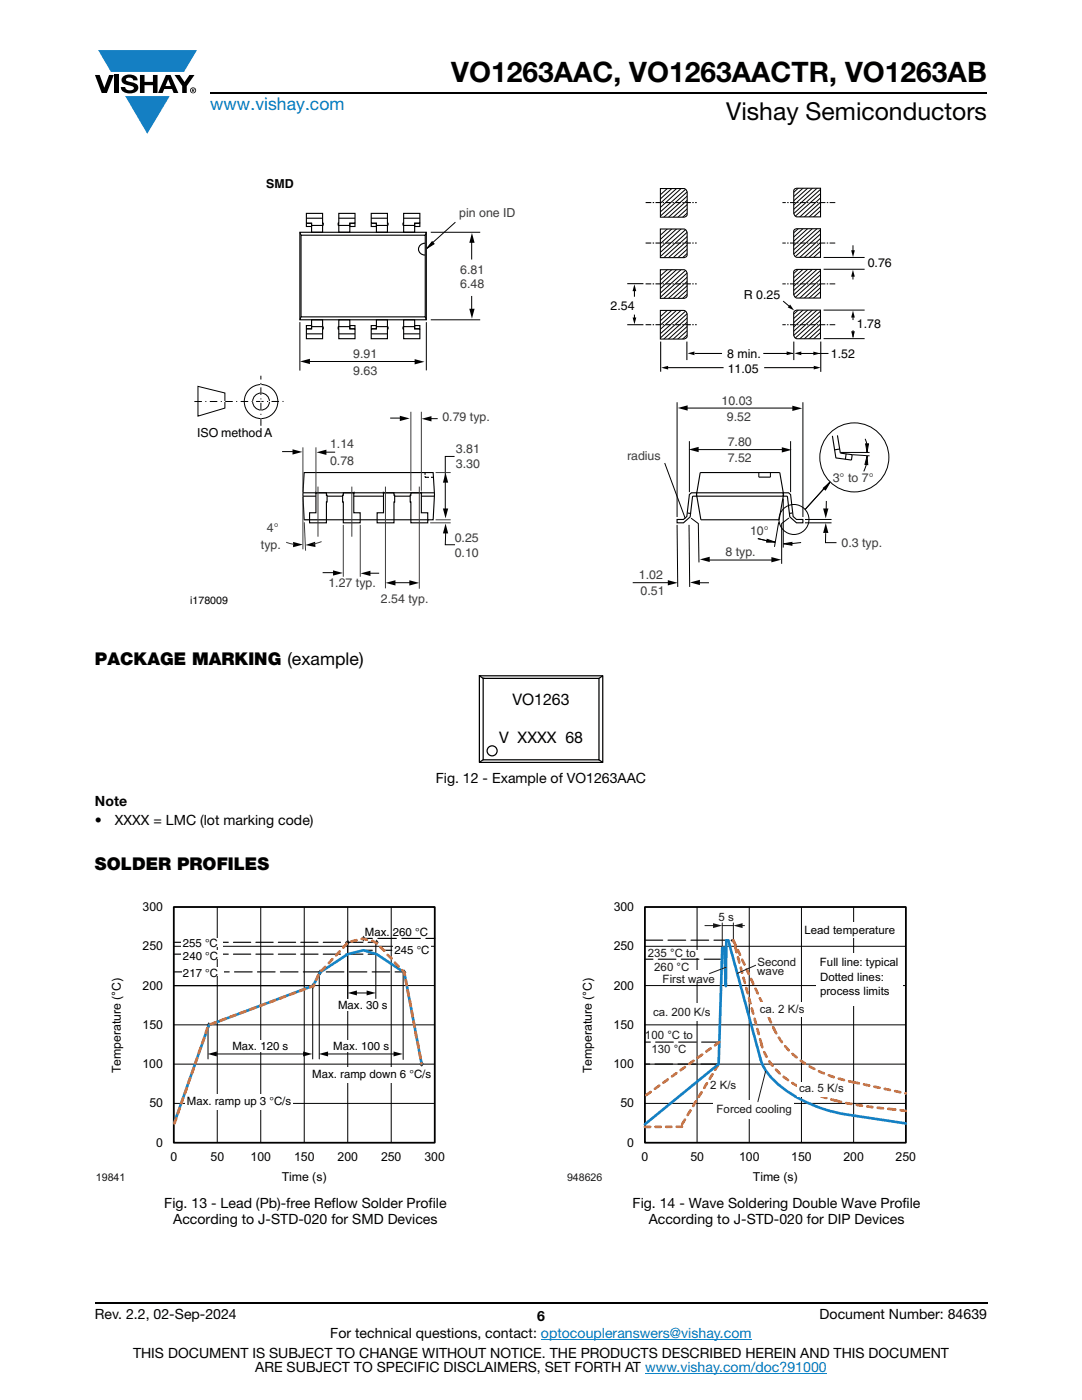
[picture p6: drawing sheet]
<svg xmlns="http://www.w3.org/2000/svg" width="216mm" height="279mm" viewBox="0 0 216 279" stroke-linecap="round" stroke-linejoin="round" font-family="sans-serif">
<g fill="#147fc3">
<path d="M19.6 10h19.7l-2.6 4.3h-1.1h-13.5z"/>
<path d="M25 19.2h8.9l-4.5 7.5z"/>
</g>
<g fill="#000">
<path d="M18.9 15h1l.9 2.5 1-2.5h.9l-1.4 3.6h-1zM22.9 15h.9v3.6h-.9zM24.6 15.3a2.1 2.1 0 0 1 2.8 .3l.1 .4h-.9a.79 .79 0 0 0-.7-.5 .79 .79 0 0 0-.8 .4l.3 .3 1 .2a1.08 1.08 0 0 1 1.2 1 1.08 1.08 0 0 1-1.1 1.2 1.73 1.73 0 0 1-2.4-1.2h.9a.96 .96 0 0 0 .8 .6 .96 .96 0 0 0 .9-.4 1.31 1.31 0 0 0-1.2-.6 1.03 1.03 0 0 1-1.1-.6 1.03 1.03 0 0 1 .2-1.1zM27.9 15h.9v1.3h1.7v-1.3h.9v3.6h-.9v-1.6h-1.7v1.6h-.9zM34.8 15h1.1l.9 1.4 1-1.4h1l-1.5 2.2v1.4h-.9v-1.4zM94.2 46.5l.5 2h-1.1zM59.9 72.1l1.9-.5v1.1zM82.7 71.7l2 .5-2 .5zM93.6 61.6h1.1l-.5 2zM58.4 89.7l1.9 .5-1.9 .5zM63.2 90.3l1.9-.6v1.1zM79.8 83l2 .5-2 .5z"/>
<path d="M84.1 83.6l2-.6v1.1zM88.9 94.4l.5 1.9h-1zM135.2 81.4l2-.5v1.1zM137.4 89.7l2-.5v1zM156 89.3l2 .5-2 .5zM158.1 81l2 .5-2 .5zM58.5 108.2l1.9 .5-1.9 .5zM60.9 108.8l2-.7v1.1zM66.5 113.8l1.9 .6-1.9 .5zM71.9 114.4l2-.5v1.1zM81.7 115.8l1.9 .5-1.9 .6zM88.4 101.5h1l-.5 2z"/>
<path d="M88.9 104.5l.5 2h-1zM164.8 104.4l.5 2h-1.1zM164.2 101.5h1.1l-.5 2z"/>
<path d="M33.6 15.9l.5 1.3h-1.1zM33.1 15l-1.6 3.6h1l.3-.8h1.5l.3 .8h1l-1.6-3.6z"/>
<path d="M38.4 17.8h.2v.2h-.2zM38.3 17.7v.7h.1v-.3l.4 .3-.2-.3 .2-.2-.1-.2z"/>
<path d="M38.1 18a.46 .46 0 0 1 .9 0 .46 .46 0 0 1-.9 0zM37.9 18a.6 .6 0 0 0 1.2 0 .6 .6 0 0 0-1.2 0z"/>
</g>
<path d="M42 18.6h155M18.9 260h178.1" fill="none" stroke="#000" stroke-width=".36"/>
<path d="M107.9 267.3h42.1M128.7 274h36.3" fill="none" stroke="#007ec4" stroke-width=".2"/>
<g fill="none" stroke="#000" stroke-width=".2">
<path d="M94.1 47.1v4.7M94.1 59.1v3.3M61.1 72.1h22.2M56.3 90.1h2.1M64.7 90.2h2.2M77.9 83.4h2.1M85.2 83.6h2.1M90.7 91.1h-1.8v11.1M136.5 81.4h22.2M138.7 89.7h17.3M164.9 100l-.1 2.5M64.4 114.3h2.1"/>
<path d="M73.5 114.4h2.2M88.9 105.8v2.9h1.9M164.8 106.4l-.1 1.9h2.2"/>
</g>
<path d="M62.9 98.4h.1M70.6 98.4h.1M76.4 98.4h.1M84.1 98.4h.1" fill="none" stroke="#000" stroke-width=".5"/>
<path d="M59.8 46.4h25.3v17.4h-25.3zM59.8 46.4l.3 .5M61.1 42.6h3.3v2h.1v.3h-.1v1.5h-2.2v-1.8h-1.1zM67.6 42.6h3.2v2h-1v1.8h-2.2v-1.5h-.1v-.3h.1zM74.1 42.6h3.2v2h.1v.3h-.1v1.5h-2.2v-1.8h-1zM80.5 42.6h3.3v2h-1.1v1.8h-2.2v-1.5h-.1v-.3h.1zM85.1 46.4l-.3 .5M61.1 65.6v2h3.3v-2h.1v-.3h-.1v-1.5h-2.2v1.8h-1.1M70.8 65.6v2h-3.2v-2h-.1v-.3h.1v-1.5h2.2v1.8h1M74.1 65.6v2h3.2v-2h.1v-.3h-.1v-1.5h-2.2v1.8h-1M83.8 65.6v2h-3.3v-2h-.1v-.3h.1v-1.5h2.2v1.8h1.1" fill="none" stroke="#000" stroke-width=".22"/>
<path d="M63 98.3h2.1v.5h.2v1.4h-.2v4.1h-3.3v-2h1.2z" fill="#fff"/>
<path d="M63 98.3h2.1v.5h.2v1.4h-.2v4.1h-3.3v-2h1.2z" fill="none" stroke="#000" stroke-width=".22"/>
<path d="M68.5 98.3h2.1v4h1.3v2h-3.4v-4.1h-.1z" fill="#fff"/>
<path d="M68.5 98.3h2.1v4h1.3v2h-3.4v-4.1h-.1z" fill="none" stroke="#000" stroke-width=".22"/>
<path d="M76.5 98.3h2.1v.5h.2v1.4h-.2v4.1h-3.3v-2h1.2z" fill="#fff"/>
<path d="M76.5 98.3h2.1v.5h.2v1.4h-.2v4.1h-3.3v-2h1.2z" fill="none" stroke="#000" stroke-width=".22"/>
<path d="M82 98.3h2.1v4h1.3v2h-3.4v-4.1h-.1z" fill="#fff"/>
<g fill="none" stroke="#000" stroke-width=".22">
<path d="M60.1 46.9h24.8v16.3h-24.8zM61.1 44.6h1.1v.6h-1.1zM61.1 43.6h3.3M62.2 45h2.2M67.6 45h2.2M67.6 43.6h3.2M69.8 44.6h1v.6h-1zM74.1 44.6h1v.6h-1zM74.1 43.6h3.2M75.1 45h2.2M80.5 45h2.2M80.5 43.6h3.3"/>
<path d="M82.7 44.6h1.1v.6h-1.1zM84.8 48.5a1.18 1.18 0 0 0-1.3 1.2 1.18 1.18 0 0 0 1.3 1.2M86.2 48.3l.4 .4-1.4 .8zM60.1 63.2l-.3 .6M61.1 65h1.1v.6h-1.1zM61.1 66.6h3.3M62.2 65.2h2.2M67.6 65.2h2.2M67.6 66.6h3.2M69.8 65h1v.6h-1zM74.1 65h1v.6h-1zM74.1 66.6h3.2"/>
<path d="M75.1 65.2h2.2M80.5 65.2h2.2M80.5 66.6h3.3M82.7 65h1.1v.6h-1.1zM84.8 63.2l.3 .6M60.5 99h2.5M60.5 98.3h26.2M65.3 99h3.1M70.6 99h5.9M78.7 99h3.1M82 98.3h2.1v4h1.3v2h-3.4v-4.1h-.1zM84.1 99h2.6"/>
<path d="M139 98.3h17.3v.7h-17.3zM139 98.3h-1l-.4 .4-.6 4.4-.6 .6h-1.3v.6h1.3l1.3-1.1 .5-4.1 .8-.1M151.4 95.2h2.3M156.3 98.3h1.1l.4 .4 .5 4.4 .6 .6h1.3v.6h-1.3l-1.3-1.1-.5-4.1-.8-.1M60.7 103.7l-.3-5 .3-4.4h25.7l.3 4.4-.3 5h-1M65.1 103.7h20.5M137.2 102.4l.7 .1M139.9 103.7h15.6M155.5 103.7l.9-5-.8-4.4h-15.9l-.7 4.4 .9 5M158.1 102.4h-.6"/>
</g>
<path d="M60.7 103.7h4.4" fill="none" stroke="#000" stroke-width=".24"/>
<path d="M84.8 95.3h.8M84.8 95v.3M84.8 94.3v.5M86.5 95.3h-.5" fill="none" stroke="#000" stroke-width=".22" stroke-dasharray="8 4" stroke-linecap="butt"/>
<path d="M139 99h.1M139 98.4h.1" fill="none" stroke="#000" stroke-width=".5"/>
<g fill="none" stroke="#000" stroke-width=".2">
<path d="M86.1 46.4h9.6M90.8 44.4l-4.9 4.5M59.8 64.4v9.5M85.1 64.4v9.4M86.1 63.8h9.6M132.7 92.5l4 10.9M135.1 80.4v22.7M137.6 88.1v10M151.4 94.3v.9M153.7 94.3v.9M156.3 99.6v9.6M157.8 88.1v10"/>
<path d="M160.2 80.4v22.7M167.9 90.3h5.5M170.2 90.8l3.2 .2M172.6 87.6l.4 1.3M172.9 92.7l-.5 1.4M78.3 116.3h4M126.3 116.3h7.5M135.1 104.8l.1 12.2M137.5 104.8l.1 12.2M137.9 103.4l1.4 1.1 .2 7.7M139.3 116.3h2.2M141.5 111.8h13.2"/>
<path d="M155.4 104.3l-.8 4.7M157.4 103.4l-1.4 1.1v8M160.7 104.3h5.1M160.7 103.7h5.1"/>
<circle cx="170.5" cy="91.3" r="6.9"/>
<circle cx="158.4" cy="103.7" r="2.99"/>
</g>
<g fill="none" stroke="#3e3b3c" stroke-width=".2">
<path d="M60.4 89.4v8.7M60.4 99.3v10.2M63 89.4v8.8M76.9 97.1v20.3M82 82.3v15.5M83.7 97.1v20.4M84.1 82.3v15.5M87 94.3h2.8M57.1 108.2l1.5 .4M60.7 104.3l.3 5.5M64.2 108.1l-1.7 .5M68.5 104.8v10.2"/>
<path d="M71.9 104.8v10.2M85.9 104.3h3.9M87 103.7h2.8"/>
</g>
<path d="M63.5 107.1v-10M70.2 107.1v-10" fill="none" stroke="#3e3b3c" stroke-width=".2" stroke-dasharray="39.9 8 8 8" stroke-linecap="butt"/>
<path d="M86.2 48.3l.4 .4-1.4 .8zM76.9 116.3l2-.5v1.1zM133.3 115.8l1.9 .5-1.9 .5zM137.7 116.2l2-.5v1.1zM139.6 111.6l2-.5v1.1zM153.9 111.2l2 .5-2 .5z" fill="#000"/>
<path d="M92.9 52.9h5.9v4.9h-5.9z" fill="#fff"/>
<path d="M164.3 97.4l1.3-1.1-.9 1.5zM173 91l.2 1.7h-.6zM172.7 88.6h.6l-.3 1.7zM153.1 107.6l1.6 .6h-1.7zM151.2 107.5l2 .5zM156.3 108.5l1.7-.3v.6zM165.6 96.2l-5 5.5z" fill="#000"/>
<path d="M164.3 97.4l1.3-1.1-.9 1.5zM165.6 96.2l-5 5.5M172.7 88.6h.6l-.3 1.7zM173 91l.2 1.7h-.6zM151.2 107.5l2 .5M153.1 107.6l1.6 .6h-1.7zM156.3 108.5l1.7-.3v.6zM159.9 108.3l-2.1 .2" fill="none" stroke="#000" stroke-width=".2"/>
<path d="M166.1 87l.7 4.4M167.1 86.9l.6 3.5 2.3 .3-.1 1.1-3.2-.4M167.6 89.6l-1.1 .2M168.8 90.6l-.1 1" fill="none" stroke="#000" stroke-width=".22"/>
<path d="M39.5 77.1l5.4 1.3v3l-5.4 1.6z" fill="#fff"/>
<path d="M39.5 77.1l5.4 1.3v3l-5.4 1.6z" fill="none" stroke="#000" stroke-width=".2"/>
<circle cx="52.1" cy="80.1" r="3.4" fill="#fff"/>
<circle cx="52.1" cy="80.1" r="3.4" fill="none" stroke="#000" stroke-width=".2"/>
<circle cx="52.1" cy="80.1" r="1.69" fill="#fff"/>
<circle cx="52.1" cy="80.1" r="1.69" fill="none" stroke="#000" stroke-width=".2"/>
<path d="M38.8 80.1h17.8z" fill="#fff"/>
<path d="M38.8 80.1h17.8" fill="none" stroke="#000" stroke-width=".2" stroke-dasharray="1.5 .7 .2 .7" stroke-linecap="butt"/>
<path d="M52.1 75v10z" fill="#fff"/>
<path d="M52.1 85v-10" fill="none" stroke="#000" stroke-width=".2" stroke-dasharray="1.5 .7 .2 .7" stroke-linecap="butt"/>
<g fill="none" stroke="#000" stroke-width=".2">
<path d="M133.2 45.6l-1.5 1.4M133.2 53.8l-1.5 1.3M134.1 53.8l-2.4 2.1M134.1 45.6l-2.4 2.2M135 53.8l-3.3 3M135 45.6l-3.3 3.1M135.9 53.8l-4.2 3.8M135.9 45.6l-4.2 3.9M137 53.8l-5.3 4.7M137 45.6l-5.3 4.8M137.2 50.6l-1.1 .9M137.2 49.7l-2 1.8"/>
<path d="M137.2 48.9l-2.9 2.6M137.2 48l-3.9 3.5M137.2 47.2l-4.8 4.3M137.2 46.3l-5.5 4.9M137.2 58.7l-1.1 .9M137.2 57.8l-2 1.8M137.2 57l-2.9 2.6M137.2 56.1l-3.9 3.5M137.2 55.3l-4.8 4.3M137.2 54.4l-5.5 5M159.3 53.7l-1 .9M159.3 45.6l-1 .9"/>
<path d="M160.3 53.7l-2 1.8M160.3 45.6l-2 1.7M161.2 53.7l-2.9 2.6M161.2 45.6l-2.9 2.6M162.2 53.7l-3.9 3.5M162.2 45.6l-3.9 3.4M163.1 53.7l-4.8 4.3M163.1 45.6l-4.8 4.3M163.8 50.1l-1.5 1.3M163.8 46.7l-5.3 4.7M163.8 47.5l-4.3 3.9M163.8 48.4l-3.4 3"/>
<path d="M163.8 49.2l-2.4 2.2M163.8 45.8l-5.5 4.9M163.8 58.2l-1.5 1.3M163.8 54.8l-5.3 4.7M163.8 55.7l-4.3 3.8M163.8 56.5l-3.4 3M163.8 57.4l-2.4 2.1M163.8 53.9l-5.5 5M133.2 61.9l-1.5 1.3M134.1 61.9l-2.4 2.2M135 61.9l-3.3 3M135.9 61.9l-4.2 3.9"/>
<path d="M137 61.9l-5.3 4.8M137.2 66.8l-1.1 .9M137.2 66l-2 1.7M137.2 65.1l-2.9 2.6M137.2 64.3l-3.9 3.4M137.2 63.4l-4.8 4.3M137.2 62.6l-5.5 4.9M159.3 61.8l-1 .9M160.3 61.8l-2 1.8M161.2 61.8l-2.9 2.6M162.2 61.8l-3.9 3.5M163.1 61.8l-4.8 4.3"/>
<path d="M163.8 66.3l-1.5 1.4M163.8 62.9l-5.3 4.8M163.8 63.8l-4.3 3.9M163.8 64.6l-3.4 3.1M163.8 65.5l-2.4 2.2M163.8 62.1l-5.5 4.9"/>
</g>
<path d="M125.2 56.6h3.2M126.6 57.9v5.9M131.8 45.7h3.5a1.62 1.62 0 0 1 1.7 .3l.1 .4v4.5l-.1 .3-.5 .2h-4.7zM131.8 53.8h3.5a1.62 1.62 0 0 1 1.7 .4l.1 .3v4.5l-.1 .3-.5 .2h-4.7zM158.5 45.9l.5-.3h4.7v5.8h-3.5a1.62 1.62 0 0 1-1.7-.4l-.1-.3zM158.5 54l.5-.2h4.7v5.7h-3.5a1.62 1.62 0 0 1-1.7-.4l-.1-.3zM125.2 64.8h3.2M131.8 62h3.5a1.62 1.62 0 0 1 1.7 .3l.1 .3v4.5l-.1 .3-.5 .3h-4.7zM158.5 62.1l.5-.2h4.7v5.7h-3.5a1.62 1.62 0 0 1-1.7-.3l-.1-.4v-4.5z" fill="none" stroke="#000" stroke-width=".21"/>
<path d="M128.8 56.7h10.2M128.8 48.5h10.2M128.8 64.8h10.2" fill="none" stroke="#000" stroke-width=".21" stroke-dasharray="1.1 .3 .3 .3" stroke-linecap="butt"/>
<path d="M166.7 48.5h-10.6M166.7 56.7h-10.6M166.7 64.8h-10.6" fill="none" stroke="#000" stroke-width=".2" stroke-dasharray="1.1 .3 .3 .3" stroke-linecap="butt"/>
<path d="M126.6 56.7l.4 1.4h-.8zM126.2 63.4h.8l-.4 1.3z" fill="#000"/>
<path d="M124.8 59.2h3.7v3.6h-3.7z" fill="#fff"/>
<path d="M156.3 60.1l1.3 1.1M164.3 67.6h8.2M164.3 61.9h8.2M170.2 62.9v4.4" fill="none" stroke="#000" stroke-width=".2"/>
<path d="M157.7 60.8l.8 1.2-1.3-.7zM169.8 66.1h.8l-.4 1.4zM170.2 62l.4 1.4h-.8z" fill="#000"/>
<path d="M168.5 63.9h3.8v2h-3.8z" fill="#fff"/>
<g fill="none" stroke="#000" stroke-width=".2">
<path d="M133.2 37.6l-1.5 1.3M134.1 37.6l-2.4 2.1M135.1 37.6l-3.4 3M136 37.6l-4.3 3.9M137 37.6l-5.3 4.7M137.2 39.9l-3.9 3.5M137.2 39.1l-4.8 4.3M137.2 38.2l-5.5 5M159.3 37.5l-1 .9M160.3 37.5l-2 1.8M161.2 37.5l-2.9 2.6M162.2 37.5l-3.9 3.5"/>
<path d="M163.1 37.5l-4.8 4.3M163.8 38.6l-5.3 4.7M163.8 39.5l-4.3 3.8M163.8 37.7l-5.5 5M137.2 42.5l-1 .9M137.2 41.6l-2 1.8M137.2 40.8l-2.9 2.6M163.8 42l-1.5 1.3M163.8 40.3l-3.4 3M163.8 41.2l-2.4 2.1M164.3 53.7h8.2M164.3 51.4h8.2"/>
<path d="M170.2 55v.8M170.2 49v1.2M159.1 70.5h6.2"/>
</g>
<path d="M169.8 49.9h.8l-.4 1.4zM170.2 53.8l.4 1.4h-.8zM131.9 73.4l1.4-.4v.7zM137.2 70.5l1.4-.4v.8zM157 70.1l1.3 .4-1.3 .4zM158.5 70.5l1.4-.4v.8zM162.3 70.2l1.4 .3-1.4 .4zM162.4 73l1.3 .4-1.3 .3z" fill="#000"/>
<path d="M131.8 37.6h3.5a1.62 1.62 0 0 1 1.7 .4l.1 .3v4.5l-.1 .3-.5 .2h-4.7zM158.5 37.8l.5-.2h4.7v5.7h-3.5a1.62 1.62 0 0 1-1.7-.4l-.1-.3zM131.8 68.2v6M133.1 73.4h30.1M137.1 68.2v3.7M138.6 70.5h19.6M158.4 68.2v3.7M163.8 68.2v6" fill="none" stroke="#000" stroke-width=".21"/>
<path d="M128.8 40.4h10.2" fill="none" stroke="#000" stroke-width=".21" stroke-dasharray="1.1 .3 .3 .3" stroke-linecap="butt"/>
<path d="M166.7 40.4h-10.6" fill="none" stroke="#000" stroke-width=".2" stroke-dasharray="1.1 .3 .3 .3" stroke-linecap="butt"/>
<g fill="#fff">
<path d="M143.8 69.6h8.5v1.5h-8.1z"/>
<path d="M144.4 72.7h8.1v1.6l-8.1 .1z"/>
</g>
<path d="M95.7 134.9h24.6v17.3h-24.6zM95.7 134.9h.1M96.4 135.4h23.1v16.2h-23.1zM96.4 135.4h.1M120.2 134.9l-.7 .5M96.4 151.6l-.7 .5M119.5 151.7l.7 .4" fill="none" stroke="#000" stroke-width=".25"/>
<circle cx="98.2" cy="149.8" r="1" fill="#fff"/>
<g fill="none" stroke="#000" stroke-width=".25">
<path d="M95.7 134.9l.7 .5"/>
<circle cx="98.2" cy="149.8" r="1"/>
</g>
<path d="M34.7 181h52v47h-52z" fill="none" stroke="#000" stroke-width=".34"/>
<path d="M34.7 188.9h52M34.7 196.7h52M43.4 181v47M52 181v47M60.7 181v47M69.4 181v47M78.1 181v47M34.7 204.5h52M34.7 212.4h52M34.7 228h52M34.7 220.2h52M34.7 228v-47h52v47" fill="none" stroke="#000" stroke-width=".2"/>
<path d="M41.7 204.3l.2 .3-.2 .3-.3-.3z" fill="#292d2f"/>
<path d="M41.9 204.6l-.2-.3-.3 .3 .3 .3" fill="none" stroke="#292d2f" stroke-width=".3"/>
<path d="M62.5 196.4l.2 .3-.2 .4-.3-.4z" fill-rule="evenodd" fill="#292d2f"/>
<path d="M62.5 196.4l.2 .3-.2 .4-.3-.4z" fill="none" stroke="#292d2f" stroke-width=".3"/>
<path d="M63.9 193.7l.2 .4-.2 .3-.3-.3z" fill-rule="evenodd" fill="#292d2f"/>
<path d="M63.9 193.7l.2 .4-.2 .3-.3-.3z" fill="none" stroke="#292d2f" stroke-width=".3"/>
<path d="M69.4 187.8l.2 .3-.2 .3-.2-.3z" fill-rule="evenodd" fill="#292d2f"/>
<path d="M69.4 187.8l.2 .3-.2 .3-.2-.3z" fill="none" stroke="#292d2f" stroke-width=".3"/>
<path d="M72.5 187l.3 .3-.3 .4-.2-.4z" fill-rule="evenodd" fill="#292d2f"/>
<path d="M72.5 187l.3 .3-.3 .4-.2-.4z" fill="none" stroke="#292d2f" stroke-width=".3"/>
<path d="M75.1 187.8l.3 .3-.3 .3-.2-.3z" fill-rule="evenodd" fill="#292d2f"/>
<path d="M75.1 187.8l.3 .3-.3 .3-.2-.3z" fill="none" stroke="#292d2f" stroke-width=".3"/>
<path d="M80.7 193.7l.2 .4-.2 .3-.3-.3z" fill-rule="evenodd" fill="#292d2f"/>
<path d="M80.7 193.7l.2 .4-.2 .3-.3-.3z" fill="none" stroke="#292d2f" stroke-width=".3"/>
<path d="M84.1 212l.3 .3-.3 .4-.2-.4z" fill-rule="evenodd" fill="#292d2f"/>
<path d="M84.1 212l.3 .3-.3 .4-.2-.4z" fill="none" stroke="#292d2f" stroke-width=".35"/>
<path d="M34.8 196.7h27.7" fill="none" stroke="#000001" stroke-width=".2"/>
<path d="M34.8 190.4h1.8M72.5 189.6h1.8M73.5 190.4h1.7M76.4 189.6h1.8" fill="none" stroke="#000001" stroke-width=".23"/>
<path d="M72.4 190.4h-35.3" fill="none" stroke="#000001" stroke-width=".23" stroke-dasharray="3.4 1"/>
<path d="M36.3 189.6h8.2v1.8h-8.2z" fill="#fff"/>
<path d="M34.8 194h1.8M78.8 194h1.8" fill="none" stroke="#000001" stroke-width=".23"/>
<path d="M77.8 194h-40.7" fill="none" stroke="#000001" stroke-width=".23" stroke-dasharray="3.5 1.1"/>
<path d="M36.3 193h8.3v1.7h-8.3z" fill="#fff"/>
<path d="M70.9 198.2h2.6" fill="none" stroke="#000001" stroke-width=".2"/>
<g fill="#000001">
<path d="M69.4 198.2l1.8-.5v1z"/>
<path d="M73.2 197.7l1.8 .5-1.8 .5z"/>
</g>
<path d="M34.8 188.1h1.8M72.5 187.3h1.8M73.5 188.1h1.7M85 187.3h1.7" fill="none" stroke="#000001" stroke-width=".23"/>
<path d="M72.4 188.1h-35.3" fill="none" stroke="#000001" stroke-width=".23" stroke-dasharray="3.4 1"/>
<path d="M75.4 187.3h9" fill="none" stroke="#000001" stroke-width=".23" stroke-dasharray="3.7 1.1"/>
<g fill="#fff">
<path d="M36.3 187.2h8.2v1.7h-8.2z"/>
<path d="M78.4 188.5h7.6v2.2h-7.6z"/>
</g>
<path d="M62.4 196.6v14.7M41.5 204.5v6.8M42.9 210.3h17.9" fill="none" stroke="#000001" stroke-width=".2"/>
<g fill="#000001">
<path d="M41.4 210.3l1.9-.4v.9z"/>
<path d="M60.5 209.9l1.8 .4-1.8 .5z"/>
</g>
<path d="M63.7 194.1v17.2M80.4 194v17.4M65.1 210.3h13.8" fill="none" stroke="#000001" stroke-width=".2"/>
<g fill="#000001">
<path d="M63.6 210.3l1.9-.4v.9z"/>
<path d="M78.5 209.9l1.9 .4-1.9 .5z"/>
</g>
<path d="M69.4 188.1v11.2M75 188.3v11" fill="none" stroke="#000001" stroke-width=".2"/>
<g fill="#fff">
<path d="M67.2 199.5h10.2v2.3h-10.2z"/>
<path d="M66.3 207.7h11.5v2.3h-11.5z"/>
<path d="M46.2 207.7h11.5v2.3h-11.5z"/>
<path d="M62.1 213h24.1v3h-24.1z"/>
<path d="M37 218.4h21.4v3h-21.4z"/>
</g>
<path d="M84.1 212.3l-3.4-18.2-5.6-3.7-2.6-.8-3.1 .8-5.5 3.7-1.4 2.6-20.8 7.9-7 19.6" fill="none" stroke="#1782c5" stroke-width=".53"/>
<path d="M34.8 224.2l6.9-19.7 20.9-7.7 1.3-2.8 5.5-5.9 2.8-.7a7.3 7.3 0 0 1 2.9 .9l3.1 3.1 2.5 2.8 3.4 18" fill="none" stroke="#f37229" stroke-width=".53" stroke-dasharray="1.1 1.1"/>
<path d="M128.7 181h52v47h-52z" fill="none" stroke="#000" stroke-width=".34"/>
<path d="M128.7 188.9h52M128.7 196.7h52M139.1 181v47M149.5 181v47M159.9 181v47M170.3 181v47M128.7 204.5h52M128.7 212.4h52M128.7 228h52M128.7 220.2h52M128.7 228v-47h52v47" fill="none" stroke="#000" stroke-width=".2"/>
<path d="M146.3 187.7h-1" fill="none" stroke="#1a1a18" stroke-width=".42" stroke-dasharray=".7 1.9" stroke-dashoffset=".3"/>
<path d="M145.3 187.7l6.5 23.9a13.3 13.3 0 0 0 5.9 6.6 29.2 29.2 0 0 0 11.2 4.2l11.8 1.8" fill="none" stroke="#e8eae9" stroke-width=".2"/>
<path d="M152 208.4l-5.7-20.7M166.9 219.7a24.8 24.8 0 0 1-12-6.1 12 12 0 0 1-3-5.2M128.7 224.9h7.4M136.1 224.3l7.3-11.9M178.3 221.4l-6.7-.8-4.6-.9M180.7 221.7l-2.4-.3" fill="none" stroke="#f16b22" stroke-width=".53" stroke-dasharray="1.1 1.1"/>
<path d="M162.9 190.1h17.3v10.6h-17.3z" fill="#fff"/>
<path d="M128.7 187.6h16.2M144 191.4h-15.3M143.4 212.4h-14.7M143.5 208h-14.8" fill="none" stroke="#040503" stroke-width=".23" stroke-dasharray="3.5 1.1"/>
<path d="M130.6 189.5h9.8v1.6h-9.8z" fill="#fff"/>
<path d="M140.7 184.7h1.9M144.1 184.2v5M146.3 184.2v3.5" fill="none" stroke="#1a1a18" stroke-width=".2"/>
<path d="M142.3 184.2l1.8 .5-1.8 .5z" fill="#1a1a18"/>
<path d="M147.8 184.7h.8" fill="none" stroke="#1a1a18" stroke-width=".2"/>
<path d="M146.3 184.7l1.9-.5v1z" fill="#1a1a18"/>
<path d="M135.2 193.7h6.5v2.3h-6.5z" fill="#fff"/>
<path d="M151.8 211.6l-6.5-23.9h-.4l-.1 9.1-.3-7.6h-.4l-.7 23.2-14.7 12M151.8 211.6a13.3 13.3 0 0 0 6 6.6 29.2 29.2 0 0 0 11.1 4.2l11.8 1.8" fill="none" stroke="#147fc3" stroke-width=".53"/>
<path d="M144.1 184.7h2.2" fill="none" stroke="#1a1a18" stroke-width=".2"/>
<g fill="#fff">
<path d="M160.4 184.1h11.7v3.1h-11.7z"/>
<path d="M129.9 200.3h12.9v3.4h-12.9z"/>
<path d="M142.4 219.5h16.1v3.8h-16.1z"/>
<path d="M159.2 215.9h9.5v2.9h-9.5z"/>
</g>
<path d="M146.3 187.7l8.1 17.5M143.5 208l-14.8 10.8M154.4 205.2a18.4 18.4 0 0 0 11.2 9.5l4.7 1.3M170.3 216l10.4 2.2" fill="none" stroke="#f16b22" stroke-width=".53" stroke-dasharray="1.1 1.1"/>
<path d="M151.3 199.9h9.5v3h-9.5z" fill="#fff"/>
<path d="M144.9 193l-3.3 1.3M150.8 192.6l-3.7 1.6M152.8 213.8l-1.6 6.1" fill="none" stroke="#1a1a18" stroke-width=".2"/>
<text font-size="5.6" x="90" y="16.4">VO1263AAC, VO1263AACTR, VO1263AB</text>
<text font-size="4.9" x="144.9" y="24">Vishay Semiconductors</text>
<text font-size="3.5" fill="#007ec4" x="42" y="21.9">www.vishay.com</text>
<g font-size="3.5">
<text x="18.9" y="132.7">PACKAGE MARKING (example)</text>
<text x="18.9" y="173.6">SOLDER PROFILES</text>
</g>
<g font-size="3.2">
<text x="102.3" y="140.7">VO1263</text>
<text x="99.6" y="148.3">V XXXX 68</text>
</g>
<g font-size="2.8">
<text x="18.9" y="160.8">Note</text>
<text x="87" y="156.2">Fig. 12 - Example of VO1263AAC</text>
<text x="18.9" y="164.6">•</text>
<text x="22.9" y="164.6">XXXX = LMC (lot marking code)</text>
<text x="32.8" y="241.1">Fig. 13 - Lead (Pb)-free Reflow Solder Profile</text>
<text x="34.6" y="244.3">According to J-STD-020 for SMD Devices</text>
<text x="126.2" y="241.1">Fig. 14 - Wave Soldering Double Wave Profile</text>
<text x="129.4" y="244.3">According to J-STD-020 for DIP Devices</text>
<text x="18.9" y="263.3">Rev. 2.2, 02-Sep-2024</text>
<text x="107.2" y="263.6">6</text>
<text x="163.6" y="263.3">Document Number: 84639</text>
<text x="65.9" y="267.1">For technical questions, contact: optocoupleranswers@vishay.com</text>
<text x="26.5" y="271">THIS DOCUMENT IS SUBJECT TO CHANGE WITHOUT NOTICE. THE PRODUCTS DESCRIBED HEREIN AND THIS DOCUMENT</text>
<text x="50.9" y="273.8">ARE SUBJECT TO SPECIFIC DISCLAIMERS, SET FORTH AT www.vishay.com/doc?91000</text>
</g>
<g font-size="2.5">
<text x="53.1" y="37.6">SMD</text>
<text x="173.1" y="53.4">0.76</text>
<text x="148.4" y="59.7">R 0.25</text>
<text x="121.8" y="61.8">2.54</text>
<text x="171" y="65.4">1.78</text>
<text x="145.1" y="71.4">8 min.</text>
<text x="165.8" y="71.4">1.52</text>
<text x="145.2" y="74.5">11.05</text>
<text x="39.3" y="87.3">ISO methodA</text>
<text x="28.5" y="181.8">300</text>
<text x="122.5" y="181.8">300</text>
<text x="28.5" y="189.7">250</text>
<text x="122.5" y="189.7">250</text>
<text x="28.4" y="197.5">200</text>
<text x="122.5" y="197.5">200</text>
<text x="28.4" y="205.3">150</text>
<text x="122.4" y="205.3">150</text>
<text x="24.1" y="214.2" transform="rotate(-90 24.1 214.2)">Temperature (°C)</text>
<text x="28.4" y="213.2">100</text>
<text x="118.1" y="214.2" transform="rotate(-90 118.1 214.2)">Temperature (°C)</text>
<text x="122.4" y="213.2">100</text>
<text x="29.8" y="221">50</text>
<text x="123.8" y="221">50</text>
<text x="31.2" y="228.8">0</text>
<text x="34" y="231.8">0</text>
<text x="42" y="231.8">50</text>
<text x="50" y="231.8">100</text>
<text x="58.7" y="231.8">150</text>
<text x="67.4" y="231.8">200</text>
<text x="76" y="231.8">250</text>
<text x="84.7" y="231.8">300</text>
<text x="125.2" y="228.8">0</text>
<text x="128" y="231.6">0</text>
<text x="137.8" y="231.8">50</text>
<text x="147.5" y="231.8">100</text>
<text x="157.9" y="231.8">150</text>
<text x="168.3" y="231.8">200</text>
<text x="178.7" y="231.8">250</text>
<text x="56.2" y="235.7">Time (s)</text>
<text x="150.2" y="235.7">Time (s)</text>
</g>
<g font-size="2.5" fill="#3e3b3c">
<text x="91.6" y="43.4">pin one ID</text>
<text x="91.8" y="54.7">6.81</text>
<text x="91.8" y="57.4">6.48</text>
<text x="70.5" y="71.5">9.91</text>
<text x="70.5" y="74.8">9.63</text>
<text x="144" y="80.8">10.03</text>
<text x="65.9" y="89.4">1.14</text>
<text x="88.3" y="84.1">0.79 typ.</text>
<text x="145" y="84">9.52</text>
<text x="145.2" y="89">7.80</text>
<text x="65.9" y="92.8">0.78</text>
<text x="91" y="90.4">3.81</text>
<text x="91" y="93.4">3.30</text>
<text x="125.1" y="91.8">radius</text>
<text x="145.2" y="92.2">7.52</text>
<text x="166.2" y="96.1">3° to 7°</text>
<text x="53.3" y="106.3">4°</text>
<text x="149.7" y="106.8">10°</text>
<text x="52.1" y="109.6">typ.</text>
<text x="90.7" y="108.2">0.25</text>
<text x="90.7" y="111.2">0.10</text>
<text x="144.7" y="110.9">8 typ.</text>
<text x="167.9" y="109.1">0.3 typ.</text>
<text x="65.5" y="117.2">1.27 typ.</text>
<text x="127.5" y="115.7">1.02</text>
<text x="127.8" y="118.7">0.51</text>
<text x="76" y="120.4">2.54 typ.</text>
</g>
<g font-size="2.3" fill="#1a1a18">
<text x="143.4" y="183.8">5 s</text>
<text x="129.3" y="191">235 °C to</text>
<text x="130.5" y="193.7">260 °C</text>
<text x="132.2" y="196.3">First wave</text>
<text x="151.1" y="194.6">wave</text>
<text x="151.1" y="192.9">Second</text>
<text x="130.3" y="202.8">ca. 200 K/s</text>
<text x="151.6" y="202.1">ca. 2 K/s</text>
<text x="128.7" y="207.4">100 °C to</text>
<text x="130" y="210.2">130 °C</text>
<text x="141.7" y="217.4">2 K/s</text>
<text x="159.5" y="218">ca. 5 K/s</text>
<text x="143" y="222.1">Forced cooling</text>
</g>
<g font-size="2.3" fill="#000001">
<text x="36.5" y="188.9">255 °C</text>
<text x="36.5" y="191.5">240 °C</text>
<text x="72.8" y="186.7">Max. 260 °C</text>
<text x="78.7" y="190.4">245 °C</text>
<text x="36.5" y="194.9">217 °C</text>
<text x="67.5" y="201.4">Max. 30 s</text>
<text x="46.4" y="209.6">Max. 120 s</text>
<text x="66.5" y="209.6">Max. 100 s</text>
<text x="62.3" y="215.2">Max. ramp down 6 °C/s</text>
<text x="37.3" y="220.6">Max. ramp up 3 °C/s</text>
</g>
<g font-size="2.3">
<text x="160.5" y="186.4">Lead temperature</text>
<text x="163.6" y="192.8">Full line: typical</text>
<text x="163.6" y="195.9">Dotted lines:</text>
<text x="163.6" y="198.6">process limits</text>
</g>
<text font-size="2.1" x="37.9" y="120.5">i178009</text>
<text font-size="2.1" fill="#101315" x="19.1" y="235.8">19841</text>
<text font-size="2.1" fill="#1a1a18" x="113.1" y="235.8">948626</text>
</svg>
